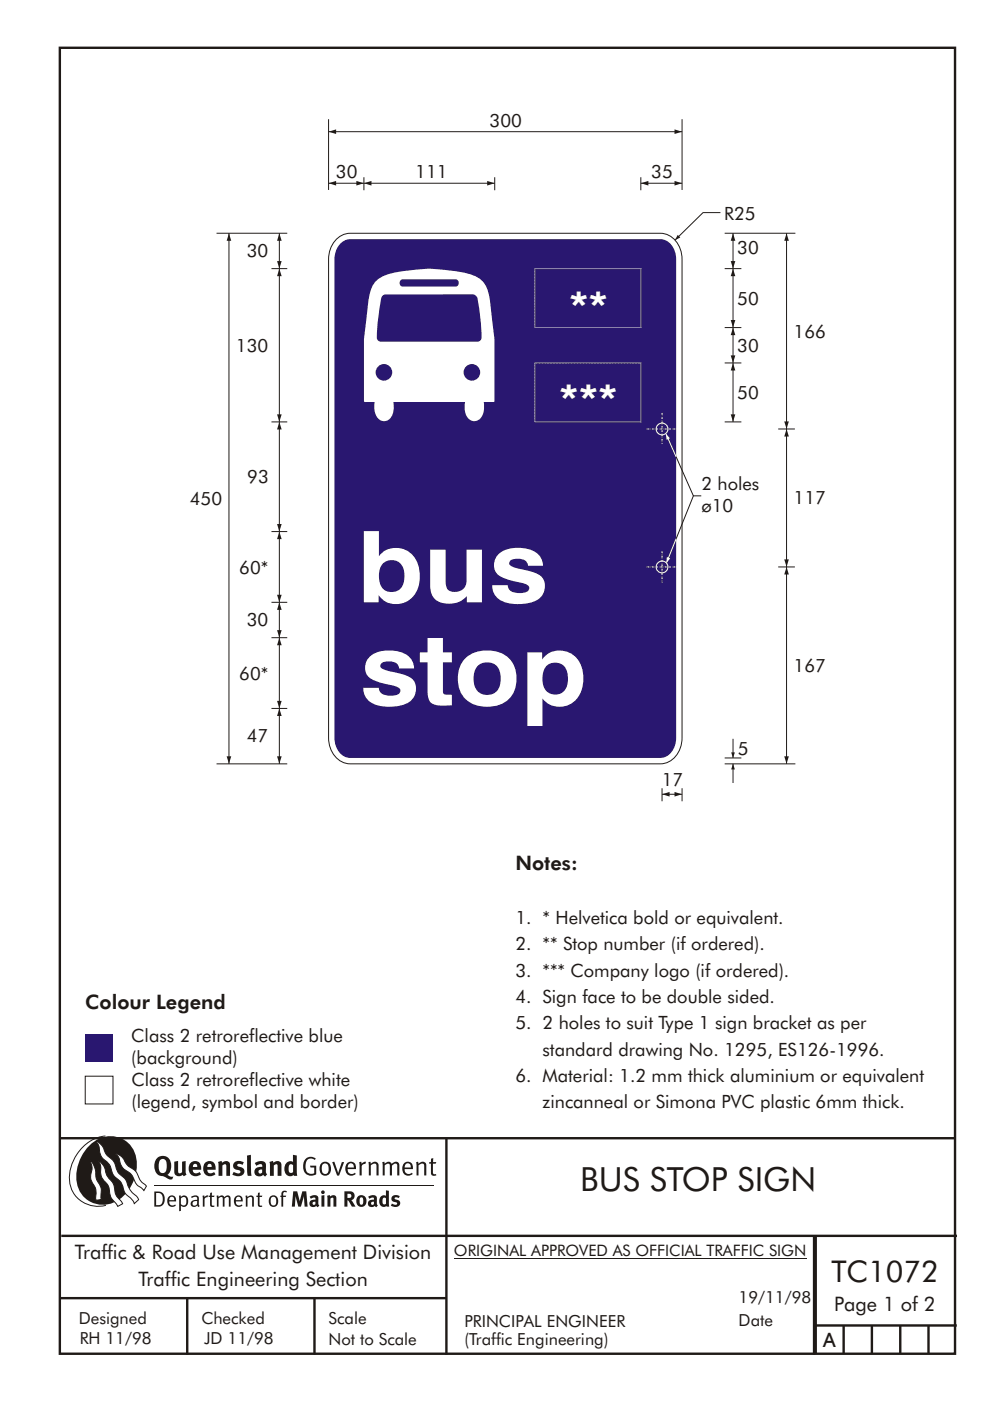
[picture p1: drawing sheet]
<svg xmlns="http://www.w3.org/2000/svg" width="210mm" height="297mm" viewBox="0 0 210 297" stroke-linecap="round" stroke-linejoin="round" font-family="sans-serif">
<path d="M12.7 10.1h189.9v276.9h-189.9z" fill="none" stroke="#1f1a17" stroke-width=".51"/>
<path d="M18.1 228.2h5.9v5.9h-5.9z" fill="none" stroke="#1f1a17" stroke-width=".21"/>
<path d="M18.1 219.2h5.9v5.9h-5.9z" fill="#291770"/>
<g fill="none" stroke="#1f1a17" stroke-width=".51">
<path d="M12.7 241.3h190M94.7 241.4v45.8M12.7 275.2h82M13 262h190M39.7 275.2v12M66.7 275.2v12M172.7 262.2v25M173 262.2v24.8M173 281h30M179 281v6M185 281v6M191 281v6"/>
<path d="M197 281v6"/>
</g>
<path d="M96.3 266.7h74.7" fill="none" stroke="#1f1a17" stroke-width=".21"/>
<path d="M71.3 50.8a4.1 4.1 0 0 1 3-1.3h65.8a5.1 5.1 0 0 1 4.6 5.5v101.4a5.2 5.2 0 0 1-4.6 5.5h-65.8a5.1 5.1 0 0 1-4.6-5.5v-101.4a6.1 6.1 0 0 1 1.6-4.2z" fill-rule="evenodd" fill="#fff" stroke="#1f1a17" stroke-width=".21"/>
<path d="M72.4 51.4l1.2-.6 .7-.1h65.8a3.9 3.9 0 0 1 3.4 4.3v101.4a3.9 3.9 0 0 1-3.4 4.3h-65.8a3.9 3.9 0 0 1-3.3-4.3v-101.4a4.7 4.7 0 0 1 1.4-3.6z" fill-rule="evenodd" fill="#291770"/>
<path d="M79.6 59.8a8.5 8.5 0 0 0-1.6 5l-.8 7.1v13.1l.3 .2h2a3.7 3.7 0 0 0 1.2 3.9 1.94 1.94 0 0 0 2.7-1.7l.1-2.2h15.2a3.7 3.7 0 0 0 1.1 3.9 1.98 1.98 0 0 0 2.8-1.8v-2.1h2.1l.2-.1v-7.3a67.1 67.1 0 0 0-.8-13 9.9 9.9 0 0 0-1.6-5 6.6 6.6 0 0 0-3.7-1.9 32.3 32.3 0 0 0-16.7 .3l-1 .5zM98.4 78.9a1.76 1.76 0 0 1 3.5 0 1.76 1.76 0 0 1-3.5 0zM79.7 78.9a1.76 1.76 0 0 1 3.5 0 1.76 1.76 0 0 1-3.5 0zM81.2 62.7l.6-.3h18.5a1.14 1.14 0 0 1 1 .8l.2 .9a37.3 37.3 0 0 1 .6 7.8l-.4 .5h-.4h-20.5a.84 .84 0 0 1-.9-.8l.5-5.6 .5-2.8zM85 59.4l.4-.2h11.3a.78 .78 0 0 1 .6 .8 .78 .78 0 0 1-.6 .8h-11.3a.8 .8 0 0 1-.4-1.4z" fill-rule="evenodd" fill="#fff"/>
<path d="M113.5 77h22.5v12.5h-22.5z" fill="none" stroke="#fff" stroke-width=".21"/>
<path d="M166.9 91v29.2" fill="none" stroke="#1f1a17" stroke-width=".21"/>
<g fill="#1f1a17">
<path d="M166.4 118.6h1l-.5 1.6-.5-1.6 .5 1.6z" fill-rule="evenodd"/>
<path d="M166.9 91l-.5 1.6 .5-1.6 .5 1.6h-1z" fill-rule="evenodd"/>
</g>
<path d="M166.9 49.5v41.5" fill="none" stroke="#1f1a17" stroke-width=".21"/>
<g fill="#1f1a17">
<path d="M166.4 89.4h1l-.5 1.5-.5-1.5 .5 1.6z" fill-rule="evenodd"/>
<path d="M166.9 49.5l-.5 1.6 .5-1.6 .5 1.6h-1z" fill-rule="evenodd"/>
</g>
<path d="M166.9 120.2v41.8" fill="none" stroke="#1f1a17" stroke-width=".21"/>
<g fill="#1f1a17">
<path d="M166.4 160.4h1l-.5 1.5-.5-1.5 .5 1.6z" fill-rule="evenodd"/>
<path d="M166.9 120.2l-.5 1.6 .5-1.6 .5 1.6h-1z" fill-rule="evenodd"/>
</g>
<path d="M155.5 49.5v7.5" fill="none" stroke="#1f1a17" stroke-width=".21"/>
<g fill="#1f1a17">
<path d="M155 55.4h1l-.5 1.5-.5-1.5 .5 1.6z" fill-rule="evenodd"/>
<path d="M155.5 49.5l-.5 1.6 .5-1.6 .5 1.6h-1z" fill-rule="evenodd"/>
</g>
<path d="M155.5 69.5v7.5" fill="none" stroke="#1f1a17" stroke-width=".21"/>
<g fill="#1f1a17">
<path d="M155 75.4h1l-.5 1.5-.5-1.5 .5 1.6z" fill-rule="evenodd"/>
<path d="M155.5 69.5l-.5 1.6 .5-1.6 .5 1.6h-1z" fill-rule="evenodd"/>
</g>
<path d="M155.5 57v12.5" fill="none" stroke="#1f1a17" stroke-width=".21"/>
<g fill="#1f1a17">
<path d="M155 67.9h1l-.5 1.5-.5-1.5 .5 1.6z" fill-rule="evenodd"/>
<path d="M155.5 57l-.5 1.6 .5-1.6 .5 1.6h-1z" fill-rule="evenodd"/>
</g>
<path d="M155.5 77v12.5" fill="none" stroke="#1f1a17" stroke-width=".21"/>
<g fill="#1f1a17">
<path d="M155 87.9h1l-.5 1.5-.5-1.5 .5 1.6z" fill-rule="evenodd"/>
<path d="M155.5 77l-.5 1.6 .5-1.6 .5 1.6h-1z" fill-rule="evenodd"/>
</g>
<path d="M69.7 38.9h7.5" fill="none" stroke="#1f1a17" stroke-width=".21"/>
<g fill="#1f1a17">
<path d="M75.6 38.4l1.6 .5-1.6 .4 1.6-.4-1.6 .4z" fill-rule="evenodd"/>
<path d="M69.7 38.9l1.6 .4-1.6-.4 1.6-.5v.9z" fill-rule="evenodd"/>
</g>
<path d="M77.2 38.9h27.8" fill="none" stroke="#1f1a17" stroke-width=".21"/>
<g fill="#1f1a17">
<path d="M103.4 38.4l1.5 .5-1.5 .4 1.6-.4-1.6 .4z" fill-rule="evenodd"/>
<path d="M77.2 38.9l1.6 .4-1.6-.4 1.6-.5v.9z" fill-rule="evenodd"/>
</g>
<path d="M136 38.9h8.7" fill="none" stroke="#1f1a17" stroke-width=".21"/>
<g fill="#1f1a17">
<path d="M143.1 38.4l1.6 .5-1.6 .4 1.6-.4-1.6 .4z" fill-rule="evenodd"/>
<path d="M136 38.9l1.6 .4-1.6-.4 1.6-.5v.9z" fill-rule="evenodd"/>
</g>
<path d="M69.7 27.9h75" fill="none" stroke="#1f1a17" stroke-width=".21"/>
<g fill="#1f1a17">
<path d="M143.1 27.4l1.6 .5-1.6 .5 1.6-.5-1.6 .5z" fill-rule="evenodd"/>
<path d="M69.7 27.9l1.6 .5-1.6-.5 1.6-.5v1z" fill-rule="evenodd"/>
</g>
<path d="M48.6 49.5v112.5" fill="none" stroke="#1f1a17" stroke-width=".21"/>
<g fill="#1f1a17">
<path d="M48.1 160.4h1l-.5 1.5-.5-1.5 .5 1.6z" fill-rule="evenodd"/>
<path d="M48.6 49.5l-.5 1.6 .5-1.6 .5 1.6h-1z" fill-rule="evenodd"/>
</g>
<path d="M59.3 49.5v7.5" fill="none" stroke="#1f1a17" stroke-width=".21"/>
<g fill="#1f1a17">
<path d="M58.8 55.4h1l-.5 1.5-.5-1.5 .5 1.6z" fill-rule="evenodd"/>
<path d="M59.3 49.5l-.5 1.6 .5-1.6 .5 1.6h-1z" fill-rule="evenodd"/>
</g>
<path d="M59.3 57v32.5" fill="none" stroke="#1f1a17" stroke-width=".21"/>
<g fill="#1f1a17">
<path d="M58.8 87.9h1l-.5 1.5-.5-1.5 .5 1.6z" fill-rule="evenodd"/>
<path d="M59.3 57l-.5 1.6 .5-1.6 .5 1.6h-1z" fill-rule="evenodd"/>
</g>
<path d="M59.3 89.5v23.2" fill="none" stroke="#1f1a17" stroke-width=".21"/>
<g fill="#1f1a17">
<path d="M58.8 111.1h1l-.5 1.6-.5-1.6 .5 1.6z" fill-rule="evenodd"/>
<path d="M59.3 89.5l-.5 1.6 .5-1.6 .5 1.6h-1z" fill-rule="evenodd"/>
</g>
<path d="M59.3 112.7v15" fill="none" stroke="#1f1a17" stroke-width=".21"/>
<g fill="#1f1a17">
<path d="M58.8 126.1h1l-.5 1.6-.5-1.6 .5 1.6z" fill-rule="evenodd"/>
<path d="M59.3 112.7l-.5 1.6 .5-1.6 .5 1.6h-1z" fill-rule="evenodd"/>
</g>
<path d="M59.3 135.2v15" fill="none" stroke="#1f1a17" stroke-width=".21"/>
<g fill="#1f1a17">
<path d="M58.8 148.6h1l-.5 1.6-.5-1.6 .5 1.6z" fill-rule="evenodd"/>
<path d="M59.3 135.2l-.5 1.6 .5-1.6 .5 1.6h-1z" fill-rule="evenodd"/>
</g>
<path d="M59.3 127.7v7.5" fill="none" stroke="#1f1a17" stroke-width=".21"/>
<g fill="#1f1a17">
<path d="M58.8 133.6h1l-.5 1.6-.5-1.6 .5 1.6z" fill-rule="evenodd"/>
<path d="M59.3 127.7l-.5 1.6 .5-1.6 .5 1.6h-1z" fill-rule="evenodd"/>
</g>
<path d="M59.3 150.2v11.8" fill="none" stroke="#1f1a17" stroke-width=".21"/>
<g fill="#1f1a17">
<path d="M58.8 160.4h1l-.5 1.5-.5-1.5 .5 1.6z" fill-rule="evenodd"/>
<path d="M59.3 150.2l-.5 1.6 .5-1.6 .5 1.6h-1z" fill-rule="evenodd"/>
</g>
<path d="M140.5 168.4h4.2" fill="none" stroke="#1f1a17" stroke-width=".21"/>
<g fill="#1f1a17">
<path d="M143.1 167.9l1.6 .5-1.6 .5 1.6-.5-1.6 .5z" fill-rule="evenodd"/>
<path d="M140.5 168.4l1.6 .5-1.6-.5 1.6-.5v1z" fill-rule="evenodd"/>
</g>
<path d="M152.8 45.1h-3.6l-6 5.8" fill="none" stroke="#1f1a17" stroke-width=".21"/>
<path d="M143.8 49.8l.5 .6-1.1 .5z" fill-rule="evenodd" fill="#1f1a17"/>
<path d="M141.3 92l5.8 13.1h1.7" fill="none" stroke="#1f1a17" stroke-width=".21"/>
<path d="M141.3 92l.8 .9-.7 .3-.1-1.2 .8 .9z" fill-rule="evenodd" fill="#1f1a17"/>
<path d="M141.3 92l2.1 4.8" fill="none" stroke="#fff" stroke-width=".21"/>
<path d="M141.3 92l.8 .9-.7 .3-.1-1.2 .8 .9z" fill-rule="evenodd" fill="#fff"/>
<g fill="none" stroke="#1f1a17" stroke-width=".21">
<path d="M69.7 25.3v15M77.2 37.6v2.7M105 37.6v2.7M136 37.6v2.7M144.7 25.3v15M45.9 49.5h15M57.6 57h3.3M153.8 57h3.5M153.8 49.5h15M153.8 77h3.5M153.8 69.5h3.5M57.6 89.5h3.3"/>
<path d="M153.8 89.5h3.5M165.1 91h3.5M57.6 112.7h3.3M57.6 127.7h3.3M57.6 135.2h3.3M165.1 120.2h3.5M57.6 150.2h3.3M45.9 162h15M153.8 160.7h3.5M153.8 162h15M155.5 162v4"/>
</g>
<path d="M140.5 87.5v6.6M144.2 91h-7.3M140.5 116.9v6.6M144.2 120.2h-7.3" fill="none" stroke="#fff" stroke-width=".21" stroke-dasharray=".4 .2 .1 .2" stroke-linecap="butt"/>
<path d="M155.5 162l.4 1.1h-.8l.4-1.1 .4 1.1z" fill-rule="evenodd" fill="#1f1a17"/>
<path d="M155.5 156.6v4.1" fill="none" stroke="#1f1a17" stroke-width=".21"/>
<path d="M155.1 159.5h.8l-.4 1.2z" fill-rule="evenodd" fill="#1f1a17"/>
<path d="M147.1 105.1l-5.7 14.2M140.5 167.1v2.8M144.7 167.1v2.8" fill="none" stroke="#1f1a17" stroke-width=".21"/>
<g fill="none" stroke="#fff" stroke-width=".21">
<circle cx="140.5" cy="91" r="1.25"/>
<circle cx="140.5" cy="120.2" r="1.25"/>
</g>
<path d="M141.5 118.1l.7 .3-.8 .9 .8-.9-.8 .9z" fill-rule="evenodd" fill="#1f1a17"/>
<path d="M143.5 114.2l-2.1 5.1" fill="none" stroke="#fff" stroke-width=".21"/>
<path d="M141.5 118.1l.7 .3-.8 .9 .8-.9-.8 .9z" fill-rule="evenodd" fill="#fff"/>
<path d="M113.5 57h22.5v12.5h-22.5z" fill="none" stroke="#fff" stroke-width=".21"/>
<g fill="#1f1a17">
<path d="M64.9 245.6a1.61 1.61 0 0 1 2.1 .1l-.2 .2a1.17 1.17 0 0 0-1.4-.1 1.17 1.17 0 0 0-.6 1.2 1.42 1.42 0 0 0 1.2 1.9l.7-.2v-1.2h-.8l-.1-.4h1.3v1.9a1.82 1.82 0 0 1-2.2-.1 1.82 1.82 0 0 1-.6-2.1l.2-.7z" fill-rule="evenodd"/>
<path d="M68.2 246.6a1.77 1.77 0 0 0 .4 2.6 1.39 1.39 0 0 0 1.4-.5 1.39 1.39 0 0 0 .2-1.5 1.19 1.19 0 0 0-2-.6zM68.5 246.8a.83 .83 0 0 1 1 .1 .83 .83 0 0 1 .2 1 .75 .75 0 0 1-.6 1 .75 .75 0 0 1-.8-.8v-.9z" fill-rule="evenodd"/>
<path d="M70.5 246.4l.4-.1 .8 2.4 .8-2.3h.5l-1.1 2.8h-.4z" fill-rule="evenodd"/>
<path d="M73.6 246.7a1.74 1.74 0 0 0 .5 2.5h.9l.5-.3-.2-.3a.89 .89 0 0 1-1.1 .2 .89 .89 0 0 1-.4-.9h1.7a1.15 1.15 0 0 0-.4-1.4 1.15 1.15 0 0 0-1.5 .2zM74 246.9a.67 .67 0 0 1 .8-.1 .67 .67 0 0 1 .3 .7h-1.3z" fill-rule="evenodd"/>
<path d="M76.2 246.4l.4-.1 .1 .5 .5-.4 .5-.1-.2 .5a.61 .61 0 0 0-.8 .6v1.8h-.4z" fill-rule="evenodd"/>
<path d="M78.1 246.4l.5-.1 .1 .5a.89 .89 0 0 1 .9-.5 .89 .89 0 0 1 .7 .8v2.1h-.4v-2.1l-.1-.3-.3-.1-.8 .4v2.1h-.4z" fill-rule="evenodd"/>
<path d="M81.1 246.4l.4-.1 .1 .4a.83 .83 0 0 1 .8-.4 .83 .83 0 0 1 .7 .5 .86 .86 0 0 1 .9-.5 .86 .86 0 0 1 .7 .8v2.1h-.4l-.1-2.3a.5 .5 0 0 0-.8 0l-.2 .2v2.1h-.5v-2.2l-.4-.3-.7 .4v2.1h-.4z" fill-rule="evenodd"/>
<path d="M85.7 246.7a1.74 1.74 0 0 0 .5 2.5h.9l.5-.3-.2-.3a.89 .89 0 0 1-1.1 .2 .89 .89 0 0 1-.4-.9h1.7a1.15 1.15 0 0 0-.5-1.4 1.15 1.15 0 0 0-1.4 .2zM86 246.9a.67 .67 0 0 1 .9-.1 .67 .67 0 0 1 .3 .7h-1.3z" fill-rule="evenodd"/>
<path d="M88.3 246.4l.4-.1 .1 .5a.89 .89 0 0 1 .9-.5 .89 .89 0 0 1 .7 .8v2.1h-.4v-2.1l-.1-.3-.3-.1-.8 .4v2.1h-.4z" fill-rule="evenodd"/>
<path d="M91.5 245.7l.4-.2v.9h.7l-.2 .3h-.5v2.1l.1 .1h.5l.1 .3a.71 .71 0 0 1-1.2-.5v-2h-.3v-.3h.3z" fill-rule="evenodd"/>
<path d="M37 246.3l.8-.2v2a.46 .46 0 0 0 .2 .7 .46 .46 0 0 0 .6-.3v-2.2l.8-.1v2.3l.2 .6-.6 .3-.2-.3a1.03 1.03 0 0 1-1.2 .2 1.03 1.03 0 0 1-.6-1z" fill-rule="evenodd"/>
<path d="M40.4 246.6a1.64 1.64 0 0 0 0 2.3 1.64 1.64 0 0 0 2.3 .1l-.4-.5a.78 .78 0 0 1-.9 .3 .78 .78 0 0 1-.5-.8h1.8a1.37 1.37 0 0 0-.6-1.6 1.37 1.37 0 0 0-1.7 .2zM41 246.9a.48 .48 0 0 1 .7-.1 .48 .48 0 0 1 .2 .6h-1z" fill-rule="evenodd"/>
<path d="M43.5 246.6a1.65 1.65 0 0 0-.2 2 1.65 1.65 0 0 0 1.9 .7l.5-.3-.3-.5a.78 .78 0 0 1-.9 .3 .78 .78 0 0 1-.5-.8h1.8a1.37 1.37 0 0 0-.6-1.6 1.37 1.37 0 0 0-1.7 .2zM44.1 246.9a.48 .48 0 0 1 .6-.1 .48 .48 0 0 1 .2 .6h-.9z" fill-rule="evenodd"/>
<path d="M46.3 246.4l.7-.3 .1 .4a.95 .95 0 0 1 1-.3 .95 .95 0 0 1 .7 .9v2.2h-.8v-2.3l-.3-.2-.5 .3v2.2h-.8z" fill-rule="evenodd"/>
<path d="M49.7 246.5a1.73 1.73 0 0 1 2-.1l-.2 .6-.6-.2a.42 .42 0 0 0-.6 .3l.2 .2a1.23 1.23 0 0 1 1.4 1 1.47 1.47 0 0 1-2.3 .9l-.3-.1 .3-.6 .7 .3a.47 .47 0 0 0 .7-.3 .87 .87 0 0 0-1-.6l-.4-.2-.1-.4z" fill-rule="evenodd"/>
<path d="M54.1 246.6l.3 .6 .3-.2a.62 .62 0 0 1 .9 0v.4a1.21 1.21 0 0 0-1.3 .3 1.21 1.21 0 0 0-.2 1.4 1.19 1.19 0 0 0 1.7 0l.5 .3 .4-.4-.3-.4v-1.3a.96 .96 0 0 0-1.3-1.1zM55 248.1l.6-.1v.6a.43 .43 0 0 1-.6 .1 .43 .43 0 0 1 0-.6z" fill-rule="evenodd"/>
<path d="M57.2 246.4l.7-.3 .1 .4a.95 .95 0 0 1 1-.3 .95 .95 0 0 1 .7 .9v2.2h-.8v-2.3l-.3-.2-.5 .3v2.2h-.8z" fill-rule="evenodd"/>
<path d="M62.2 244.8v1.6a1.29 1.29 0 0 0-1.4 .1 1.29 1.29 0 0 0-.5 1.3 1.24 1.24 0 0 0 .5 1.4 1.24 1.24 0 0 0 1.5-.1l.1 .2h.7l-.1-4.3zM61.5 246.9h.4l.3 .1v1.5l-.3 .2a.48 .48 0 0 1-.6-.5 1.52 1.52 0 0 1 .2-1.3z" fill-rule="evenodd"/>
<path d="M52.4 245l.8-.2 .2 4.5h-.8l-.1-.2z" fill-rule="evenodd"/>
</g>
<path d="M22.4 240.9a9 9 0 0 0-7.4 10.8 6.2 6.2 0 0 0 7.5 3.9M32.7 251.4h59.4" fill="none" stroke="#1f1a17" stroke-width=".21"/>
<path d="M19.1 242.7a5.7 5.7 0 0 1 6.5-1.4 5.7 5.7 0 0 1 3.4 5.7 8.6 8.6 0 0 1-6.2 8.4 5.7 5.7 0 0 1-6.5-7.1 9.9 9.9 0 0 1 2.8-5.6z" fill-rule="evenodd" fill="#1f1a17"/>
<path d="M24.4 244.6a3.1 3.1 0 0 1 2.3 2.1l.8 .8a3.2 3.2 0 0 1 2 2.3l.4 .7 1.2 1-.6 .9-.2-.3a3.5 3.5 0 0 1-1.9-2 3.8 3.8 0 0 0-2.1-2.2 3.5 3.5 0 0 1-1-2.3zM20.4 242a3.4 3.4 0 0 1 1.9 2.4l.7 .9a3.3 3.3 0 0 1 1.7 2.5 4.4 4.4 0 0 0 1.7 2l.3 .3a6.1 6.1 0 0 0 2.5 3.7l.2 .5-.9 .9a6.1 6.1 0 0 0-1.9-2.2l-.4-.7a3.6 3.6 0 0 0-1.9-2.8l-.6-1.1a3.6 3.6 0 0 0-1.9-2.8 3.7 3.7 0 0 1-.8-2.4zM21 246.2a3.4 3.4 0 0 1 1.5 2.7l.6 .9a3.8 3.8 0 0 1 1.4 3.1l.3 .8 1.2 1.5-1 .6-.5-.8a3.2 3.2 0 0 1-1.3-2.8 4.3 4.3 0 0 0-1.4-2.2 4.7 4.7 0 0 1-.5-2.9zM19.2 246.1a5.1 5.1 0 0 1 1.2 3.7l.3 .7a3.1 3.1 0 0 1 .7 3l.1 .8-1.1 .2-.1-.8a3.5 3.5 0 0 0-.9-3.2 3.6 3.6 0 0 1 .1-2.6z" fill-rule="evenodd" fill="#fff" stroke="#1f1a17" stroke-width=".21"/>
<g fill="#1f1a17">
<path d="M33.4 245.5a2.51 2.51 0 0 0 .4 3.7l.8 .2a2.78 2.78 0 0 0 2 .6l.2-.5h-.6l-.7-.4a2.56 2.56 0 0 0 0-3.8 1.83 1.83 0 0 0-2.1 .2zM34 245.9a.87 .87 0 0 1 1 0 .87 .87 0 0 1 .4 .9v.4a1.17 1.17 0 0 1-.9 1.5h-.3a2.38 2.38 0 0 1-.2-2.8z" fill-rule="evenodd"/>
<path d="M33.1 252.9v2.6a1.12 1.12 0 0 0 1.2-.3 1.12 1.12 0 0 0 .2-1.1l-.1-.6-.3-.4zM32.7 252.6h1.1a1.67 1.67 0 0 1 1.2 1.7 1.67 1.67 0 0 1-1.3 1.5h-1zM36.1 253.9l-.2 .6h1.1a.55 .55 0 0 0-.3-.7 .55 .55 0 0 0-.6 .1zM35.8 253.8a.95 .95 0 0 1 1.2-.2 .95 .95 0 0 1 .4 1.1h-1.5a.72 .72 0 0 0 .4 .8 .72 .72 0 0 0 .9-.1l.1 .2a1.15 1.15 0 0 1-1.5 0 1.15 1.15 0 0 1-.2-1.5zM38.4 254.1v1.2a.7 .7 0 0 0 .9 .1 .7 .7 0 0 0 .2-.9 .61 .61 0 0 0-.4-.7 .61 .61 0 0 0-.7 .3zM38 253.5l.3-.1 .1 .4a.95 .95 0 0 1 1.2-.1 .95 .95 0 0 1 .3 1.1 .92 .92 0 0 1-.5 1 .92 .92 0 0 1-1-.2v1.1l-.4 .1zM40.9 254.9a.5 .5 0 0 0 .2 .7 .5 .5 0 0 0 .7-.3v-.7zM40.5 253.8a1 1 0 0 1 1.7 .2v1.4l.2 .3-.2 .2-.3-.3a.78 .78 0 0 1-1.4-.1 .78 .78 0 0 1 .8-1.1h.5a.58 .58 0 0 0-.3-.7 .58 .58 0 0 0-.7 .3zM43 253.5l.3-.1 .1 .4 .3-.3h.5l-.2 .3a.52 .52 0 0 0-.6 .6v1.4h-.4zM44.6 252.9l.4-.1-.1 .7h.6l-.1 .3h-.5v1.5a.35 .35 0 0 0 .6 .3v.2a.57 .57 0 0 1-.6 .1 .57 .57 0 0 1-.3-.5v-1.6h-.3v-.3h.3zM45.9 253.5l.4-.1 .1 .4 .2-.2a.64 .64 0 0 1 1 .2 .7 .7 0 0 1 .8-.4 .7 .7 0 0 1 .5 .7v1.7h-.4v-1.7l-.2-.3-.7 .3v1.7h-.3v-1.6a.38 .38 0 0 0-.3-.5 .38 .38 0 0 0-.5 .3l-.1 .1v1.7h-.4zM50.2 253.9l-.2 .6h1.1a.55 .55 0 0 0-.2-.7 .55 .55 0 0 0-.7 .1zM49.9 253.8a.95 .95 0 0 1 1.2-.2 .95 .95 0 0 1 .4 1.1h-1.5a.72 .72 0 0 0 .4 .8 .72 .72 0 0 0 .9-.1l.1 .2a1.15 1.15 0 0 1-1.5 0 1.15 1.15 0 0 1-.2-1.5zM52.1 253.5l.3-.1 .1 .4a.72 .72 0 0 1 .8-.4 .72 .72 0 0 1 .6 .7v1.7h-.4v-1.5a.45 .45 0 0 0-.3-.6 .45 .45 0 0 0-.5 .3l-.2 .1v1.7h-.3zM54.7 252.9l.4-.1v.7h.6l-.1 .3h-.5v1.5a.35 .35 0 0 0 .5 .3v.2a.57 .57 0 0 1-.6 .1 .57 .57 0 0 1-.3-.5v-1.6h-.3v-.3h.3zM57.6 253.9l-.2 .7a.65 .65 0 0 0 .3 .9 .65 .65 0 0 0 .8-.3l.1-.1a.93 .93 0 0 0-.7-1.4zM57.3 253.8a1.12 1.12 0 0 1 1.4 0 1.12 1.12 0 0 1 .2 1.4 1.01 1.01 0 0 1-1.2 .7 1.01 1.01 0 0 1-.7-1.2zM59.9 252.6l.5-.2 .5 .2-.2 .2-.3-.1-.3 .2v.6h.6l-.1 .3h-.5v2h-.4v-2h-.2v-.3h.2zM62.2 252.6l-.3 3.2h.7l.1-2.2 .6 2.2h.5l.7-2.2 .1 2.2h.7l-.3-3.2h-.9l-.5 2.1-.5-2.1zM65.7 253.7l.3 .5a.51 .51 0 0 1 .5-.3 .51 .51 0 0 1 .4 .4v.1a.88 .88 0 0 0-1.1 .3 .88 .88 0 0 0 .2 1.1 .9 .9 0 0 0 1.1-.1l.3 .3 .4-.4-.3-.3v-1.1a.87 .87 0 0 0-.4-.8 .87 .87 0 0 0-1 .1zM66.4 254.9l.5-.1v.5l-.1 .1h-.3l-.2-.1zM68.2 253.5v2.3h.6v-2.4zM68.1 252.8a.4 .4 0 0 0 .8 0 .4 .4 0 0 0-.8 0zM69.4 253.5l.1 2.3h.6v-1.7a.33 .33 0 0 1 .4-.2 .33 .33 0 0 1 .2 .4v1.5h.7v-1.7a.75 .75 0 0 0-.6-.7 .75 .75 0 0 0-.8 .3v-.3zM73.1 252.6v3.2h.6v-1.3l.3 .2 .7 1.1h.7l-.9-1.4a.94 .94 0 0 0 .7-1 .94 .94 0 0 0-.9-.8zM73.7 253.1a.51 .51 0 0 1 .7 .1 .51 .51 0 0 1-.1 .8h-.6zM75.9 253.7a1.19 1.19 0 0 0-.1 1.8 1.19 1.19 0 0 0 1.7-.1 1.19 1.19 0 0 0 0-1.6 1.19 1.19 0 0 0-1.6-.1zM76.5 253.9h.2a.99 .99 0 0 1 0 1.5 1.06 1.06 0 0 1-.2-1.5zM78.1 253.7l.3 .5a.51 .51 0 0 1 .5-.3 .51 .51 0 0 1 .4 .4v.1a.88 .88 0 0 0-1.1 .3 .88 .88 0 0 0 .2 1.1 .9 .9 0 0 0 1.1-.1l.3 .3 .4-.4-.2-.3v-1.1a.87 .87 0 0 0-.5-.8 .87 .87 0 0 0-1 .1zM78.9 254.9l.4-.1v.5l-.1 .1h-.3l-.2-.1zM81.9 252.4v1.2a1.2 1.2 0 0 0-1.4 .5 1.2 1.2 0 0 0 .2 1.5l.5 .3 .8-.2v.1h.6l-.1-3.3zM81.4 254l.5 .1-.1 1.2a.46 .46 0 0 1-.5 0 .46 .46 0 0 1-.2-.6zM83.3 253.6a.79 .79 0 0 0-.2 1 .79 .79 0 0 0 1 .3 .33 .33 0 0 1 0 .5 .33 .33 0 0 1-.5 0l-.5-.2-.2 .4a1.15 1.15 0 0 0 1.2 .3 1.15 1.15 0 0 0 .8-1 1.49 1.49 0 0 0-1.2-.7 .4 .4 0 0 1 .3-.4 .4 .4 0 0 1 .4 .1l.2 .1 .2-.4a1.47 1.47 0 0 0-1.5 0z" fill-rule="evenodd"/>
</g>
<g font-size="21" fill="#fff">
<text x="75.7" y="127.7">bus</text>
<text x="76.3" y="149.5">stop</text>
</g>
<g font-size="7.5" fill="#fff">
<text x="120.7" y="67.2">**</text>
<text x="118.7" y="87">***</text>
</g>
<text font-size="7.1" fill="#1f1a17" x="123.1" y="252.5">BUS STOP SIGN</text>
<text font-size="6.3" fill="#1f1a17" x="176.4" y="271.8">TC1072</text>
<g font-size="4.2" fill="#1f1a17">
<text x="109.4" y="184.5">Notes:</text>
<text x="18.1" y="213.9">Colour Legend</text>
<text x="15.9" y="267">Traffic &amp; Road Use Management Division</text>
<text x="29.4" y="272.6">Traffic Engineering Section</text>
<text x="177" y="278">Page 1 of 2</text>
<text x="174.7" y="285.6">A</text>
</g>
<g font-size="3.9" fill="#1f1a17">
<text x="103.9" y="26.9">300</text>
<text x="71.3" y="37.8">30</text>
<text x="88.1" y="37.8">111</text>
<text x="138.2" y="37.8">35</text>
<text x="153.7" y="46.6">R25</text>
<text x="156.4" y="53.9">30</text>
<text x="52.4" y="54.6">30</text>
<text x="156.4" y="64.6">50</text>
<text x="168.4" y="71.6">166</text>
<text x="50.1" y="74.6">130</text>
<text x="156.4" y="74.6">30</text>
<text x="156.4" y="84.6">50</text>
<text x="40.3" y="107.1">450</text>
<text x="52.5" y="102.4">93</text>
<text x="148.8" y="103.8">2 holes</text>
<text x="168.4" y="106.9">117</text>
<text x="148.8" y="108.5">ø10</text>
<text x="50.8" y="121.6">60*</text>
<text x="52.4" y="132.8">30</text>
<text x="168.4" y="142.5">167</text>
<text x="50.8" y="144.1">60*</text>
<text x="52.4" y="157.4">47</text>
<text x="156.5" y="160">5</text>
<text x="140.4" y="166.7">17</text>
<text x="109.4" y="195.9">1. * Helvetica bold or equivalent.</text>
<text x="109.4" y="201.5">2. ** Stop number (if ordered).</text>
<text x="109.4" y="207.1">3. *** Company logo (if ordered).</text>
<text x="109.4" y="212.7">4. Sign face to be double sided.</text>
<text x="27.9" y="220.8">Class 2 retroreflective blue</text>
<text x="109.4" y="218.2">5. 2 holes to suit Type 1 sign bracket as per</text>
<text x="27.9" y="225.5">(background)</text>
<text x="115.1" y="223.8">standard drawing No. 1295, ES126-1996.</text>
<text x="27.9" y="230.3">Class 2 retroreflective white</text>
<text x="109.4" y="229.4">6. Material: 1.2 mm thick aluminium or equivalent</text>
<text x="27.9" y="235">(legend, symbol and border)</text>
<text x="115.1" y="235">zincanneal or Simona PVC plastic 6mm thick.</text>
</g>
<g font-size="3.5" fill="#1f1a17">
<text x="16.7" y="280.7">Designed</text>
<text x="42.7" y="280.7">Checked</text>
<text x="69.7" y="280.7">Scale</text>
<text x="98.5" y="281.4">PRINCIPAL ENGINEER</text>
<text x="156.7" y="281.2">Date</text>
<text x="156.7" y="276.2">19/11/98</text>
<text x="16.9" y="284.9">RH 11/98</text>
<text x="43.3" y="284.9">JD 11/98</text>
<text x="69.7" y="285.2">Not to Scale</text>
<text x="98.5" y="285.1">(Traffic Engineering)</text>
</g>
<text font-size="3.4" fill="#1f1a17" x="96.3" y="266.3">ORIGINAL APPROVED AS OFFICIAL TRAFFIC SIGN</text>
</svg>
